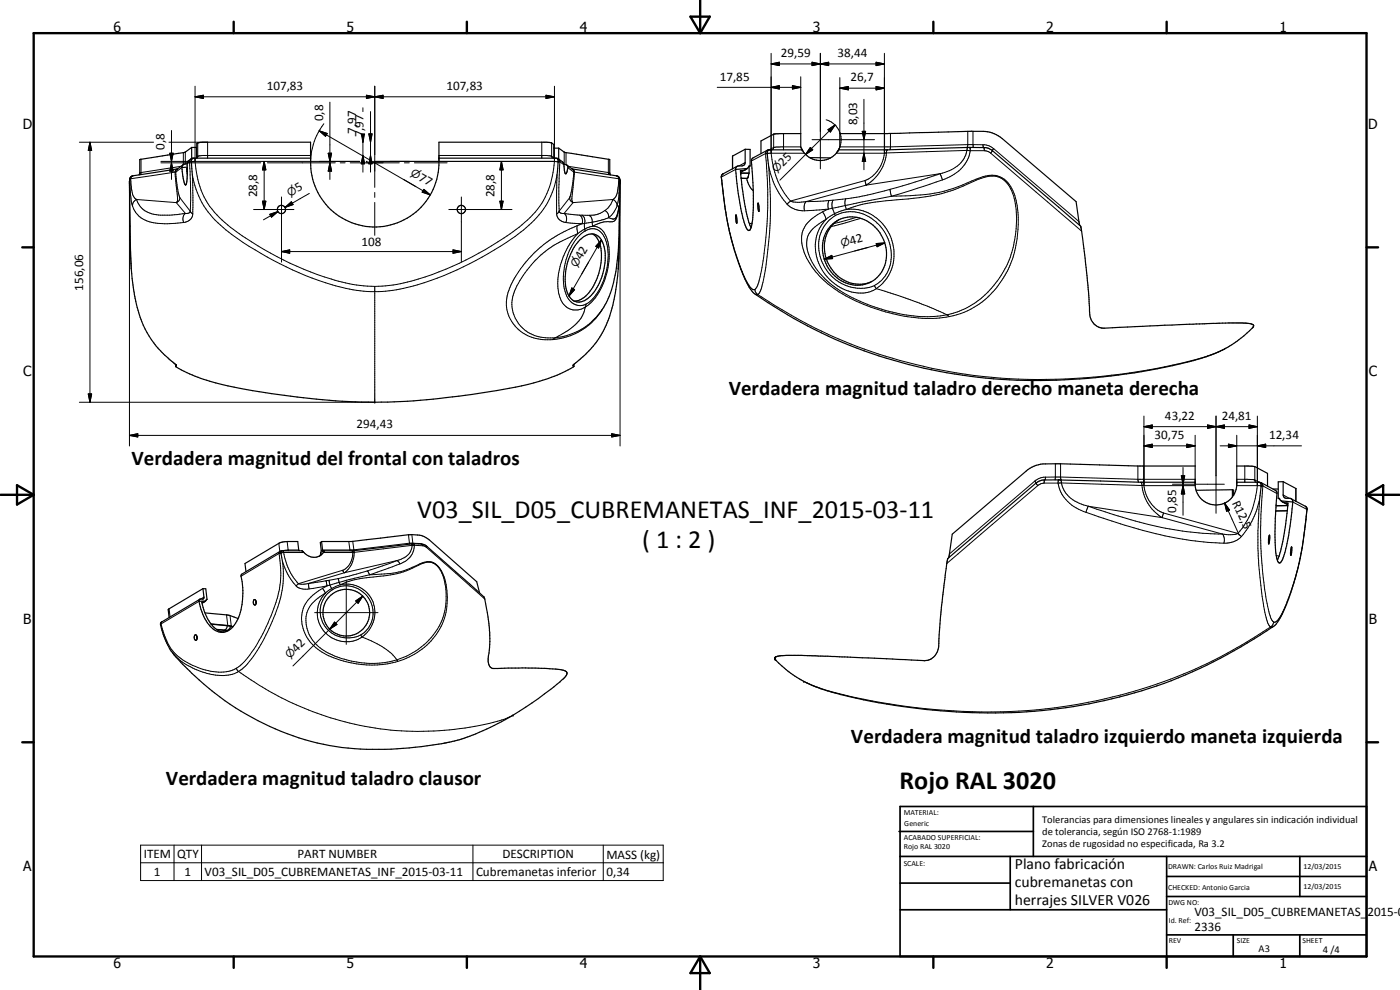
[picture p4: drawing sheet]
<svg xmlns="http://www.w3.org/2000/svg" width="420mm" height="297mm" viewBox="0 0 420 297" stroke-linecap="round" stroke-linejoin="round" font-family="sans-serif">
<g fill="none" stroke="#000" stroke-width=".35">
<path d="M39.5 52.9h.1M53.2 50.7l-13.4 2.1a1.3 1.3 0 0 0-.9 1.6l.5 26.2M54.6 50.2l.5 3.7 .6 1.6M55 49.4l-1.9 1.4M55.7 55.5h.1M56.1 51.5l.1 .8M56.2 49.2a1.15 1.15 0 0 0-1.6 1M56.2 50.2h-1.6M56.2 50.6h-.2l.1 .9M56.2 51.4l-.1 .1M57.5 44.2l-2.2 1.6-13.4 2.1v4l-.2 .6M57.5 44.2h1.5v3.2"/>
<path d="M57.5 44.2v3.4M57.7 47.5l-.3 .1a2.02 2.02 0 0 0-1.2 2.7v2.8a3.1 3.1 0 0 1-.5 2.4M57.7 47.5l-.3 .6 .3 4.4M57.9 47.5h-.2M59 47.5v-4.4l1.2-.4h33a34.9 34.9 0 0 0 .4 10 19.3 19.3 0 0 0 20.5 15.3 19.3 19.3 0 0 0 17.6-18.5v-6.8h33l.8 .1 .7 .5v4.2M93.2 47.5h-35.5M131.7 47.5h35.5M166.2 44.4h1.5M167 47.5l.5 .8-.3 4.2M167.2 47.5l1.9 1.4 .2 1.5a1.58 1.58 0 0 0 .6 1.7l.6-1.8-.4-.8M167.7 44.4l1.8 1.3 13.4 2.2M167.7 44.4v3.4"/>
<path d="M169.2 49.4l.9 .1M170.1 49.5l1.7 1.3M171.7 50.7h.1M171.7 50.7l13.7 2.2M182.9 47.9h.1M183 47.9v4l.2 .6M185.4 52.9h.1M185.4 52.9l.5 .5 .2 1.6-.2 12.8M186 54.1h.1M216.9 52.2h.1M221.3 49.9l-4.5 2.4-.3 .6 .1 1.2a85.5 85.5 0 0 0 8.3 32.2l1.1 1.5a139 139 0 0 0 40 19.7 164 164 0 0 0 74.4 4.4 132.6 132.6 0 0 0 19.4-4.2l4.1-1.4 3.6-1.6M222.3 51.9h2.5"/>
<path d="M222.4 51.9l2.3 .1M222.4 53.5l1.7 .1M223.6 44.8v4.4l-.7 .5-1.6 .2-.4 .3-.1 .6M223.6 44.8h1.5v5M223.6 44.8l-3.8 2.1v3.8M223.8 50.9l-1.6 .8M224.1 53.6l.6 1.7 1.3 2M224.3 50.5l-3.5 .3M224.3 53.5l-.2 .1M224.4 53.5h-.1M224.4 53.4v.1M224.4 53.3v.1"/>
<path d="M224.7 52l-.3 1.3M224.8 51.9l-.1 .1M224.8 50v1.9M225.1 49.8h-.3a2.5 2.5 0 0 1-2.6 1.4 66.4 66.4 0 0 0 3 16.8l.2 .3M225.1 49.8l-.4 .2M230.5 45l-4.8 2.7a4.2 4.2 0 0 0 0 2.8l.4 7.2v4.6l-.4 4.7a2.49 2.49 0 0 1-1 2.2 7 7 0 0 1-1.9-4.4l-1.2-6.7-.8-7.3M230.6 45l-.4 1 .5 4M230.8 45h-.3M232.2 40.3l-3.8 2v3.8M232.2 40.3h.1M232.2 40.3l8.1-.2v4a6.2 6.2 0 0 0 5.9 4.1 6.2 6.2 0 0 0 5.8-4.1v-4h14.4l28.7-.7a9.1 9.1 0 0 1 5.7 2.2l22.1 18.9 1.1 7.1M240.7 45h-10.1"/>
<path d="M242.9 47.3l6.3 .1M251.7 45h14.7l24.2-.8 5 .1 1.1 .2 1.1 .7 26.5 22.6M173.9 72.1a4.2 4.2 0 0 1 5.6-1.2 7.6 7.6 0 0 1 2.1 5.1 17.6 17.6 0 0 1-5 13.4 3.7 3.7 0 0 1-3.7 1.1 3.7 3.7 0 0 1-2.7-2.8 17.4 17.4 0 0 1 3.7-15.6zM177.8 70.2a6.5 6.5 0 0 1 2.7 5.7 17.3 17.3 0 0 1-5.1 13.3l-1.8 1-1.3 .1M185.8 70.4a54.2 54.2 0 0 1-3.5 19.7l-2 3.4-2.7 3M185.9 62.4v8.6l-.4 9.6M185.9 68.1l-.1 1.2M220.8 64.6l.3 .9v1.5zM227.5 61l.3 1-.1 1.5-.2-1zM249.4 67.7a9.2 9.2 0 0 1 13.7 1 10.5 10.5 0 0 1-.9 15.5 10.1 10.1 0 0 1-14.6-5.9 10.1 10.1 0 0 1 1.8-10.6zM251.8 65.9a10.1 10.1 0 0 0-2.4 14.5 9.7 9.7 0 0 0 12.3 4.1M324.3 67.8v.1"/>
<path d="M324.3 67.9l1.4 9.6 1.1 12.4a18.7 18.7 0 0 0 .8 6.2 4.2 4.2 0 0 0 3.9 2.4l32.6-1.5h10.5a1.57 1.57 0 0 1 1.6 .8l-.4 .6a34.8 34.8 0 0 1-8.2 6.3M39.4 80.6v.1M39.4 80.7l.3 2.9a43.2 43.2 0 0 0 5.1 17.3 38.1 38.1 0 0 0 8.1 8.6M185.5 80.6v.1M185.5 80.7a61.8 61.8 0 0 1-2.3 13.3 30.2 30.2 0 0 1-11.2 15.5M52.7 110h.1M52.9 109.5h.1M52.9 109.5l-.2 .5M172 109.6l.2 .3a47.9 47.9 0 0 1-17.5 6.3 211.7 211.7 0 0 1-54 4.1 193.6 193.6 0 0 1-38.7-6.2l-5.1-1.9-4.1-2.2M172 109.5v.1M367.5 104.7h.1M358.7 144.7h-16.4l-24.4-.7h-4.8l-1.6 .6-27.1 23-1.9 14.6-.7 9.4a6.3 6.3 0 0 1-2.5 6.2l-1.9 .4-36.9-1.6-6 .1-1.9 .5"/>
<path d="M369.9 146.9l-10.9 .2M369.9 146.9l.3 .2v1.5M369.9 146.9v2.2M369.9 149.1a6.3 6.3 0 0 1-6.8 2.2 6.3 6.3 0 0 1-4.4-5.6v-5.9h-17.2l-24.8-.7a14.1 14.1 0 0 0-5 .3l-1.4 .5-1.8 1-22.7 19.4-1.1 7M370.2 148.5l-.3 .6M371.2 144.7l7.3 .1 4.4 2.4 .3 .6a92.3 92.3 0 0 0 0 19.8 1.06 1.06 0 0 0 1 1.3l.3-.3a29.7 29.7 0 0 0 2.7-10.8l.8-7.2M377.9 144.7h.2M378.2 144.8l.3 1-.5 4M378.3 144.8h.1M380.4 145.8v-3.8l-3.8-2-5.4-.2v5.9l-.4 1.7-.6 1.1M382 146.7h1.6M383.6 149.5h.4l.5 .8"/>
<path d="M383.6 149.5l.5 .3M384.5 150.3l3.5 .3M384.5 150.3a2.47 2.47 0 0 0 2 .6l-1.4 10.8-.8 3.7-.9 2.7M385 150.6l1.5 .9M385.1 144.5l.1 4.5 .4 .4 1.8 .2 .5 .5 .1 .5M385.1 144.5l-1.5 .1v4.9M385.1 144.5l3.8 2.1v3.8M386.3 153.3h-3.4M386.4 151.7l-3.5 .1M386.5 151.7h-3.6M387.5 149.6l4.2 2.3 .5 .5-1.4 12a80.4 80.4 0 0 1-6.6 21.1l-1.3 1.8a142.3 142.3 0 0 1-74.7 26.3 174.2 174.2 0 0 1-62.4-7.2 32.3 32.3 0 0 1-13.2-8.6M60.9 176.6l.3 2.9-.3 .2h-.9l-.3 .7"/>
<path d="M60.9 176.6l.9 .1 .3 3.1M60.9 176.6l-10.3 6.2 .1 2.5M62.1 179.8l-.2 .2M76.3 179.9a.85 .85 0 0 1 .6 .8 .85 .85 0 0 1-.5 .8 1.08 1.08 0 0 1-.1-1.6zM84.3 165.4l.5 3.1M84.3 165.4h.1M84.4 165.3l-12 7.2a21.8 21.8 0 0 1-1.7 14.4 4.5 4.5 0 0 1-3.9 2.8 4.5 4.5 0 0 1-4.2-2.3 15 15 0 0 1-2.9-7M84.4 165.3l-.1 .1M84.4 165.3h6.2a4.3 4.3 0 0 0 5.2 1.6M89.8 165.3l-.4-2.8h-3.2l-2.1 .3-10.6 6.3 .3 2.4M96.2 166h.1M96.2 166.5h.1"/>
<path d="M96.2 166v.5M96.4 165.3l-.2 .7M96.5 166.4l-.7 .5M96.5 162.5a79.5 79.5 0 0 0 17.7-1l9.4-1.1a7.2 7.2 0 0 1 3.8 .6l1.4 1 14.3 12.5 .8 3.4M96.5 166.3l-.3 .2M96.5 162.5l.3 2.5M96.5 162.5l-.4 .3 .3 2.5M96.8 165.4v.1M96.8 165v.5M96.8 165.5h.1M96.8 165l-.4 .3M96.9 165.5h-.1"/>
<path d="M97.1 165.3l-.2 .2M97.2 165.3h8.9l17.8-2.1 3.3 .2 .7 .3 17.3 15.3a48.3 48.3 0 0 1 1.3 19.6 2.07 2.07 0 0 0 1.4 2l7.8-.2a76.6 76.6 0 0 1 13.1 .6l.9 .3a1.06 1.06 0 0 1-.2 1.9 87.6 87.6 0 0 1-32.6 19l-3.6 .8a98.7 98.7 0 0 1-36.2 .3 83 83 0 0 1-46-28.4l-1.3-2.5a17.7 17.7 0 0 1-1.6-5.5l11.7-7.1M97.2 165.3h-.1M97.2 165.3h.1M97.3 165.3l-.5 .8-1 .8M380.9 160.6l.2 .9-.3 1.6-.1-1.4zM387.4 166.5l-.1-.7 .3-1.7-.1 2.4M387.4 166.5v.1M387.4 166.6h.1M387.5 166.5l-.1 .1M58.5 190.6a.8 .8 0 0 1 .7 .6 .8 .8 0 0 1-.3 .9 .94 .94 0 0 1-.4-1.5zM59.1 190.9v.7"/>
<path d="M61.5 180.5l-.8 .5M61.5 183.9l7.3 .7 2.6 1M61.7 180.3l-2 .1M61.7 180.3l-.4 .3h-.7a11.9 11.9 0 0 0 5.3 8.8l1.4 .3M61.9 180l-.2 .3M63.3 187.2l5.1 .5 1.5 .3M63.4 187.3l5.1 .4 1.3 .4M65.1 188.9l2.4 .2 .6 .3M76.8 180.3l.1 .8M232.6 197.3h.1M232.6 197.7v.1M232.6 197.2v.5"/>
<path d="M232.7 197.9v.1M232.8 197.1h.1"/>
<circle cx="84.5" cy="62.8" r="1.25"/>
<circle cx="138.5" cy="62.9" r="1.24"/>
<circle cx="103.9" cy="183.8" r="7"/>
</g>
<g fill="none" stroke="#000" stroke-width=".3">
<path d="M231.4 19.2l2.5-.5v1zM231.4 16v30a24.7 24.7 0 0 0 5.8 14.3M231.4 19.2h34M243.7 18.7l2.5 .5-2.5 .5zM243.7 18.7l5 1v-1l-5 1zM246.2 19.2l2.5-.5v1zM246.2 16v34.7M262.9 18.7l2.5 .5-2.5 .5zM265.4 16v30M51.5 39.2v14.6M58.5 29l2.5-.4v.9zM58.5 25.9v22.5"/>
<path d="M58.5 29h107.9M95.8 39.2l2.4 .8-.5 .9zM95.8 39.2l33.3 19.3M97.2 37.1a19.5 19.5 0 0 0-4 11.3M99 30.6v23.2M108.9 32.3v1.2M110 28.6l2.5 .4-2.5 .5zM111.2 33.5v18.1M112.5 29l2.5-.4v.9zM112.5 25.9v30.3M163.9 28.6l2.5 .4-2.5 .5zM166.4 25.9v22.5"/>
<path d="M215.3 26.2h25M231.4 26.2l2.5-.5v1zM237.8 25.7l2.5 .5-2.5 .5zM240.3 23v17.1M247.9 35.9a6.3 6.3 0 0 1 3.1 10.1h14.4M248.5 38.9l2.1-1.4-1.4 2.1zM250.6 37.5l-8.8 8.9M252 26.5l2.6-.5v1zM252 26.5h13.4M252 23.3v16.8M258.8 39.4h1l-.5 2.5zM259.3 29.8v21.1"/>
<path d="M262.9 26l2.5 .5-2.5 .5zM290.4 39.4v4.2l-.2 .6M292 39.4v4M23.8 42.7h22.3M27 42.7l.5 2.4h-1zM27 42.7v78M38.9 55.1l.5 25.6M38.9 54v79.8M38.9 54.2v.1M38.9 53.6l.3 5 .6 3.2M38.9 53.8v.4M39.2 53.6l-.3 .2"/>
<path d="M39.2 53.6a14.1 14.1 0 0 0 1.1 5.6l.7 .7M39.9 52.7l-.3 .2-.4 .7M41 59.9a1.88 1.88 0 0 0-1.2 1.9M41 59.9a7 7 0 0 0 7.2 4.7l3.4-.1 4.1-.4M41 59.9l11.9 .9M42.3 47.8v4.2l-.2 .4M48.3 48.4h59.6M48.3 48.9h30M50.7 42.7h11.6v4.8M51 46h1l-.5 2.4zM51.5 48.9l.5 2.5h-1zM52.5 51.6l-13.3 2"/>
<path d="M52.5 51.6h.2M52.5 51.6l.8 7.8-.2 1.3M52.7 51.6l.5 4.3 .8 3.4M53.1 50.8l-.4 .8M53.2 50.7l-.5 .3-.2 .6M54 59.3l3.1 4.1M54 59.3l-.4 1-.7 .5M54.3 49.9l-12.4 2M54.6 50.2l-1.9 1.4M55 45.8v3.6M55.6 45.6v3.6M56.2 50.8l-.2 .2"/>
<path d="M56.9 48.6l-.7 .5M56.9 48.6l.3 9.6-.1 5.2M57.3 47.7l-.4 .9M58.5 48.4l-1.6 .2M58.5 48.4a25.1 25.1 0 0 0 11.6 20.4 95.2 95.2 0 0 0 32.5 15.8l4.4 .9 5.5 .4M59.3 42.9v4.2l-.1 .4M79.3 48.4l.5 2.6h-1zM79.3 48.4v14.5M80.3 48.9h20.3M84.5 59.1v19.6M92.8 58l-7.3 4.2M93.2 46.7h-32.4l-1.5 .2-.3 .2"/>
<path d="M98.5 46h1l-.5 2.4zM99 48.9l.5 2.5h-1zM102.1 48.9h1.5M105.1 48.9h14.7M108.4 40.2h1l-.5 2.5zM108.8 42l.1 .7 .1-.7M108.9 46.7l.5 2.4h-1zM108.9 42v9.6M109.9 48.4h.3M110.7 40.2h1l-.5 2.5zM111.2 46.7l.5 2.4h-1zM112.2 48.4h.1"/>
<path d="M112.5 57.7v1.5M112.6 48.4h53.8M121.2 53.9l3.6 2.1M121.4 48.9h1.4M124.4 48.9h9.8M127.2 56.8l1.9 1.7-2.4-.8zM131.7 46.7h32.4l1.5 .2M138.5 59.1v19.6M150.5 48.4l.5 2.6h-1zM150.5 48.4v14.5M162.6 42.7v4.8M165.6 42.9v4"/>
<path d="M165.6 46.9l.6 .5M165.6 46.9l.2 .6M166.4 48.4l1.7 .2M166.4 48.4a25.2 25.2 0 0 1-11.5 20.4 92.9 92.9 0 0 1-36.9 16.7l-5.5 .4M167.6 47.7l.5 .9M168.1 48.6l1.1 .8M168.1 48.6l-.4 7.7 .1 7.1M169.3 45.6v3.8M169.9 45.8v3.6M170.5 50.3l1.7 1.3M170.6 49.9l12 1.9M171 59.3l.3 1 .7 .5"/>
<path d="M171 59.3l-3.2 4.1M171.7 50.7l.5 .3 .2 .6M171.8 50.8l.4 .8M172.2 51.6h.2M172.2 51.6l-.6 5.3-.6 2.4M172.4 51.6l13.3 2 .3 .2M172.4 51.6l-.8 8 .4 1.2M182.6 47.8v4M182.6 51.8l.4 .1M182.6 51.8l.2 .6M183.9 59.9l1.1 1 .2 .9M183.9 59.9l-.6 1.4-.9 1.2-.8 .7"/>
<path d="M183.9 59.9l-11.9 .9M185 52.7l.2 .1a2.91 2.91 0 0 1 .4 2.8v.3a5.1 5.1 0 0 1-1.7 4M186 53.6v.2M186 53.8l.1 80M186 53.8l-.3 5.3-.5 2.7M186.1 55.1l-.6 25.6M216.5 53.1h.1M216.5 53.1l.7 6.4a77.7 77.7 0 0 0 7.2 25.5l.8 1.2a1.24 1.24 0 0 0 1.3 .7M217 52.2l-.4 .5-.1 .4M219.9 46.8v3.9M220.8 50.8l-4.3 2.3M222.4 51.9l-.1 .6"/>
<path d="M222.4 53.5h1.8M222.5 51.6v.3M222.7 51.2l-.5 .2M223.6 48.8l-1.8 1M229.8 46.1l-4.3 2.2M229.8 46.1l.6 10.7v5.6a103.9 103.9 0 0 1-3 23.2l-.9 1.3M230.3 45.1l-.5 .5v.5M231.4 45h.1M232.2 40.3v3.9M232.2 44.2l-1.4 .8M232.2 44.2l-.3 .8M232.2 44.2h.1"/>
<path d="M235.2 40.1v4.9M240.3 44.1l-8.1 .1M241.4 46l-11.6 .1M241.8 46.4l-7.8 7.7M243.2 44.2l.7 .8-2.1 1.4zM243.7 41.9h18.8M253.8 59.6l-.2 1.1v1M253.8 59.6l-3.8 .5M259.3 46l.5 2.4h-1zM259.6 54.2l.4 1.3M259.6 54.2l-22.4 6.1M260 55.5l-18.1 5"/>
<path d="M265.4 45h.1M265.4 46a9.9 9.9 0 0 1-5.8 8.2M266 45.9l-.6 .1M266 45.9a12.7 12.7 0 0 1-6 9.6M266.4 45l-.3 .1-.1 .8M267.1 56.8l.4 2.1M267.1 56.8l-7.6 1.9-5.7 .9M267.2 40v4.3l-.2 .6M267.5 58.9l-13.9 2.8M267.5 58.9a57 57 0 0 0 18.7-2.4l1.4-.5a41.3 41.3 0 0 1 8.8-3.3 6.6 6.6 0 0 1 7.6 4.6 30.8 30.8 0 0 1 .2 19.2 28.8 28.8 0 0 1-6.6 11.4 22.6 22.6 0 0 1-12.7 7.1M282.1 52.1l.8 1.9M282.1 52.1l-9.3 3.1-5.7 1.6"/>
<path d="M282.1 52.1l-22.1 3.4M282.9 54l-15.4 4.9M290.2 45.1l-24.2 .8M290.2 45.1l5.2 .1M290.2 45.1a8 8 0 0 1-5.3 6.1l-2.8 .9M290.6 44.2l-.3 .3-.1 .6M291.1 44.2h.1M291.1 44.2a9.5 9.5 0 0 1-6 8.8l-2.2 1M292 43.4l.1 .8M292 43.4l-24.8 .7h-15.2M292 43.4h3M295 43.4l.1 .9"/>
<path d="M295 43.4l2 .4 1.2 .8M295.3 44.3l.1 .9M295.3 44.3v.1M295.4 45.2l1.3 .3 .6 .4M297.3 45.9l27.3 23.4M297.8 45.3l-.5 .6M297.8 45.2v.1M298.2 44.6l-.4 .6M298.2 44.6l25.6 21.9M39.8 61.8a7.8 7.8 0 0 0 7.6 5.2l2.8 .1 4.9-.3M52.9 60.8l2.8 3.3M53 60.7l-.1 .1"/>
<path d="M53.1 60.7h-.1M55.7 64.1a2.15 2.15 0 0 0-.6 2.7M57.1 63.4l.8 .8M57.1 63.4a1 1 0 0 1-1.4 .7M57.9 64.2l-.2-11.7a24.9 24.9 0 0 0 7.7 14.3 91.2 91.2 0 0 0 28.3 16.6 47.1 47.1 0 0 0 23.1 3.8 79.6 79.6 0 0 0 29.7-11.1 56.3 56.3 0 0 0 16-12.5 25.2 25.2 0 0 0 4.7-11.1l-.1 11.7M57.9 64.2a2.83 2.83 0 0 1-2.8 2.6M76.1 62.9h12.1M78.8 60.4h1l-.5 2.5zM81 64.3l2.4-.8-1.9 1.7zM83.4 63.5l-4.3 2.5M84.5 75.5l2.4-.5v1zM84.5 75.5h54"/>
<path d="M85.5 62.2l1.9-1.7 .6 .9zM87.7 61l-2.2 1.2M112.5 60.7v9.9M134.7 62.9h19M136 75l2.5 .5-2.5 .5zM150 60.4h1l-.5 2.5zM167.1 64.2a2.79 2.79 0 0 0 2.7 2.6M167.8 63.4l-.7 .8M167.8 63.4l.5 .6 1 .1M169.3 64.1l4.7 .5M169.3 64.1a2.15 2.15 0 0 1 .5 2.7M169.8 66.8l4.9 .3"/>
<path d="M172 60.8l-2.7 3.3M173.2 67.7l.2 2.4M173.4 70.1l-4.6 2.1a30.2 30.2 0 0 0-14.9 16.8 10.4 10.4 0 0 0 10.6 12.4l2.2-.1M173.4 70.1l-2.1 2.6-1.9 3.4a18.7 18.7 0 0 0-1.2 13.6 4.8 4.8 0 0 0 7.4 2.5M173.6 70.9a4.7 4.7 0 0 1 6.3-1.6 8.4 8.4 0 0 1 2.5 5.5 19.8 19.8 0 0 1-4.5 14.9 4.5 4.5 0 0 1-4.7 1.8 4.5 4.5 0 0 1-3.5-3.7 19.2 19.2 0 0 1 3.9-16.9zM174 64.6a2.17 2.17 0 0 1 .7 2.5M174 64.6h.7M174.7 64.6a2.06 2.06 0 0 1 .7 2.5M174.7 67.1l-3 1.3a37.9 37.9 0 0 0-11.1 7.2 29.6 29.6 0 0 0-8.5 13.9 11.3 11.3 0 0 0 11.5 12.4h2.3M175.4 67.1h-.7M175.4 67.1l.1 1.6M175.5 68.7l-2.1 1.4"/>
<path d="M175.5 68.7l.1 .6M176.6 78.7l-2 3.5M176.8 64.6l.7 .7 .2 1.4M177.7 66.7l-2.3 .4M177.7 66.7l.2 1.2M177.9 67.9l-2.4 .8M177.9 67.9a4.5 4.5 0 0 1 4.2 3.4 19 19 0 0 1 .2 10 17.6 17.6 0 0 1-6.7 10.9M180.5 72l-.8 2.4-.9-.5zM180.5 72l-9.7 16.8M181.6 63.2l-2.2 1.1a11.1 11.1 0 0 1-4.7 .3M181.6 63.2l.8 .9 .3 1.2M182.7 65.3l-5 1.4"/>
<path d="M185.2 61.8l-1.3 2.3-1.2 1.2M185.8 61.7h.1M185.8 62h.1M185.8 61.7l-.6 2.6a1.34 1.34 0 0 1-.7 1.3 1.34 1.34 0 0 1-1.5-.2l-.3-.1M185.8 62l-.1 .4a5.7 5.7 0 0 1-1.5 4l-1.4 .1a9.2 9.2 0 0 0-4.9 1.4M185.8 62l.1 .1M185.9 61.8v.9M225.7 66.9l-.8 .2M236.2 61.2a6.9 6.9 0 0 0 5.3 2M236.2 61.2a24.2 24.2 0 0 1-5.5-11.2l.5 9.4v5.3a107.1 107.1 0 0 1-2.9 22.4l-.9 1.3M237.2 60.3l-1 .9M237.2 60.3a9.1 9.1 0 0 0 4.7 .2"/>
<path d="M241.9 60.5a2.88 2.88 0 0 0-.4 2.7M246.9 63.5a10.5 10.5 0 0 0-6.2 6.3 12.1 12.1 0 0 0 1.4 7.7l1.6 2.6a35.7 35.7 0 0 0 17.7 12.1 46.9 46.9 0 0 0 23.5 2.8M246.9 63.5l1 2.3M247.3 77.8l2.3-1.2 .3 1zM247.9 65.8l-1.4 .9a7.6 7.6 0 0 0-4.4 5.9 14.7 14.7 0 0 0 5.2 10.7 42.4 42.4 0 0 0 19.4 10.1 37.5 37.5 0 0 0 17.5 1M247.9 65.8a12.9 12.9 0 0 0 1.6 18.6 11.9 11.9 0 0 0 12.7 2.7l.8-.5M248.6 62.7l-7.1 .5M248.6 62.7l-1.7 .8M248.8 60.2l-.3 .9 .1 1.6M248.8 60.2l-6.9 .3M249.8 62.5l-1.2 .2M249.8 62.5l.6 1.6"/>
<path d="M250 60.1l-.3 1.2 .1 1.2M250 60.1l-1.2 .1M250.4 64.1l-2.5 1.7M250.4 64.1l.9-.3a9.7 9.7 0 0 1 6.3-.9 13.5 13.5 0 0 1 7 22.4l-1.6 1.3M250.4 64.1l.3 .6M250.7 64.7a11 11 0 0 1 13.7 3.5 12.2 12.2 0 0 1 .1 16l-2.1 1.5M250.7 64.7l-.9 .6a9.6 9.6 0 0 0-3.4 4.5 12.8 12.8 0 0 0 12 16.7l2.5-.3 1.5-.5M253.6 61.7l-3.8 .8M253.6 61.7l.4 1.2a39.9 39.9 0 0 1 13.5-2.8 79.8 79.8 0 0 0 16-2.3l4.1-1.4a40.8 40.8 0 0 1 9.1-3.5 6.5 6.5 0 0 1 7.2 5 31.9 31.9 0 0 1-1 20.1 26.8 26.8 0 0 1-18.7 16.4M257.1 65.2l-6.9 1.9M258.3 65.5l-8.9 2.5M260.5 74.3l-4 1"/>
<path d="M263 73.1l2.5-.2-2.3 1.1zM265.5 72.9l-18.2 4.9M112.5 85.9v34.8M171.6 86.4l.9 .5-1.7 1.9zM175.6 92.2a10.1 10.1 0 0 1-5.4 7.1l-3.5 2M175.9 91.2l-.3 1M177.6 96.5a18.9 18.9 0 0 1-10.9 4.8M180.7 92.9a18.5 18.5 0 0 1-12.2 8.6l-2.6 .4M226.5 86.9l.3 .8 .6 .7M226.6 88.3l.8 .1M227.4 88.4a148 148 0 0 0 78.3 25.3 173.4 173.4 0 0 0 57.8-7.3l4-1.7M262.4 85.7l.6 .9"/>
<path d="M263 86.6l12.2 4.1 9 3.7M284.2 94.4l.7 .6M26.5 118.2h1l-.5 2.5zM166.7 101.3l-.8 .6M23.8 120.7h88.7M38.9 130.6l2.4-.5v1zM38.9 130.6h147.2M112.5 120.7h.1M183.6 130.1l2.5 .5-2.5 .5zM316.7 139.1l-.1 4.9M318.3 139.1v4.3l.2 .6M341.5 139.8v4"/>
<path d="M343.3 139.8v4.9M343.3 128l2.5-.5v1zM343.3 133.8l2.5-.5v1zM343.3 124.8v20.9M343.3 128h34M343.3 128l2.5-.5v.9M343.3 128l2.5 .5M343.3 133.8h15.4M356.2 133.3l2.5 .5-2.5 .5zM358.7 130.6v9.2M362.4 127.5l2.5 .5-2.5 .5zM364.9 128l2.5-.5v1z"/>
<path d="M364.9 124.8v29.2M366.2 133.8h24.4M368.7 133.3l2.5 .5-2.5 .5zM371.2 130.6v9.2M373.6 139.8v4.9M374.9 127.5l2.4 .5-2.4 .5zM376.6 140v4.2l.2 .5M377.3 133.8l2.5-.5v1zM377.3 124.8v20.9a24.1 24.1 0 0 1-5.8 14.4M310.5 144.4l.5 .5M310.5 144.4l-25.6 21.8M310.9 145l.5 .7"/>
<path d="M310.9 144.9v.1M311.4 145.7l-27.3 23.4M313.3 144.9l-1 .3-.9 .5M313.5 144l-.2 .9M313.7 143.2l27.8 .6M313.7 143.2l-1.9 .4-1.3 .8M313.7 143.2l-.1 .8M317.7 144a8.4 8.4 0 0 0 3.3 7l2.7 1.8 2.2 .9M318.2 144l.3 .9M318.5 144.9h-5.2M318.5 144.9l24.2 .8M318.5 144.9a8.9 8.9 0 0 0 6.7 6.6l1.4 .4"/>
<path d="M325.9 153.7l5.2 1.8a154.6 154.6 0 0 0 17.2 4.9l9.2 1.8 9.8 .8M326.6 151.9a200.4 200.4 0 0 0 23.2 6.6 86.9 86.9 0 0 0 17 1.7M326.6 151.9l-.7 1.8M326.6 151.9l22.2 3.4M341.5 143.8l.2 .9M341.5 143.8h17.2M342.3 144.7l.3 .2 .1 .8M342.7 145.7h.6M342.7 145.7a12.6 12.6 0 0 0 6.1 9.6M343.3 144.7h.1M343.3 145.7h15.4M343.3 145.7a9.7 9.7 0 0 0 5.9 8.2"/>
<path d="M348.8 155.3l18 4.9M349.2 153.9l22.3 6.2M349.2 153.9l-.4 1.4M351.9 145.3h15.5M354.5 142.7h1l-.5 2.6zM355 145.7l.5 2.5h-1zM355 140.3v14.3M367.5 151l1.5 2-.9 .4zM367.5 151l4.4 9.6M371.2 145.7l7.8 .1M371.2 143.8l5.2 .1 1.5 .8M377.3 144.7h.1"/>
<path d="M378.5 144.8l.5 1M379 145.8l-.6 8.7v7.7a104.3 104.3 0 0 0 2.8 22.8 1.45 1.45 0 0 0 1.7 1.6l.8-.8a65.5 65.5 0 0 0 6.9-20.7l1.6-12.2-4.2-2.3M379 145.8l4.2 2.3M385.1 148.5l1.9 1M386.1 150.9l.4 .3M386.3 151.3v.4M386.3 153.2l-3.4 .1M386.4 151.7v.5M388.9 146.6v3.8M391.7 151.9l.4 .3 .1 .7M61.2 179.2l-1 .5M83.7 163l.3 2.5-.3 .6"/>
<path d="M83.7 166.1l-11.4 6.8M83.7 166.1a28.8 28.8 0 0 1-1.5 16.4 44.6 44.6 0 0 1-10.2 17.3 10.1 10.1 0 0 1-8.7 1.6 19.3 19.3 0 0 1-12.1-6.9 22.4 22.4 0 0 1-2.9-7.6l.2-.3M84.9 165.3a23.1 23.1 0 0 0 4.2 9.3l.5 .5M86.2 162.5l.3 2.5M86.5 165h3.2M86.5 165v.3M86.5 165l-1.8 .3M88.8 175.8a3.9 3.9 0 0 0 3.9 .9M88.8 175.8a18.2 18.2 0 0 1-4-7.3 32.9 32.9 0 0 1-3.6 19 37.8 37.8 0 0 1-8.5 13.2l-1.1 .8M89.6 175.1l-.8 .7M91.2 165.8h-6.3l-1.2 .3M92.7 175v1.7"/>
<path d="M92.7 175l-1.7 .3-1.4-.2M96.3 166.4h.1M96.8 176.5a11.2 11.2 0 0 0-6.1 7.4 12 12 0 0 0 7.2 12.5 30.9 30.9 0 0 0 21.5 2.1M96.8 176.5l.9 1.4M97.7 177.9a10.6 10.6 0 0 0-5.7 6.5 11.1 11.1 0 0 0 7.8 12.1l4.2 1.5a27.6 27.6 0 0 0 13.7 .4l1.4-.4M97.7 177.9a8.5 8.5 0 0 0 3 14 8.8 8.8 0 0 0 6.5 0l1.4-.8M97.9 174.2l.3 1.6M97.9 174.2l-5.2 .8M98.2 175.8l-5.5 .9M98.2 175.8l-1.4 .7M98.2 178.1a8 8 0 0 1 11.9 .7 8 8 0 0 1-1.8 11.7 8.1 8.1 0 0 1-9.4-1 8.1 8.1 0 0 1-2.1-9.2zM98.8 174.1l.2 1.5"/>
<path d="M98.8 174.1l-.9 .1M99 175.6l-.8 .2M99 175.6l.5 1M99.5 176.6l-1.8 1.3M99.5 176.6l.3 .4M101.5 173.6l.3 1.2M101.5 173.6l-2.7 .5M101.8 174.8l-2.8 .8M101.8 174.8l.3 .7M102.1 175.5l3.8-1.4 5-.9a33.3 33.3 0 0 0 14.7-3.6 4.5 4.5 0 0 1 4.4-.6 8.5 8.5 0 0 1 3.7 6.8 19.3 19.3 0 0 1-12.6 21.4l-2 .8M102.1 175.5a8.6 8.6 0 0 1 9.8 5.1 8.6 8.6 0 0 1-3.3 10.5M102.1 175.5l-2.6 1.1"/>
<path d="M102.8 171.1l-13.2 4M103.9 174.3v19M104.7 162.5l.4 2.8M105.6 165.3h.1a5.4 5.4 0 0 1-2.9 5.8M105.9 162.4l.3 2.6M106.2 165h-9.4M106.2 165l.1 .7M106.2 165.3h.1M106.3 165.7l-9.2 .1M106.3 165.7a6.9 6.9 0 0 1-3 6.1l-.5-.7M108.9 178.9l-9.9 9.9M110.2 171.3l.7 1.2"/>
<path d="M110.2 171.3l-8.7 2.3M110.9 172.5l-9.1 2.3M110.9 172.5l1.8-.1a27.9 27.9 0 0 0 14-3.5 4.4 4.4 0 0 1 6 2.8 19.2 19.2 0 0 1-9.9 25.4l-3.4 1.4M119.2 168.2l-9 3.1M119.2 168.2l.8 1M119.2 168.2l-15.8 3.6-10.7 3.2M120 169.2l-9.1 3.3M122.6 160.4l.3 2.6M122.9 163h1M122.9 163v.2M122.9 163l-16.7 2M123.6 160.4l.3 2.6"/>
<path d="M123.6 163.2h.1M123.6 163.2l.1 .4M123.7 163.6l-17.4 2.1M123.7 163.6h.7M123.7 163.6a4.7 4.7 0 0 1-3.7 4.3l-.8 .3M123.9 163v.2M123.9 163l1.7 .1M124.1 163.2l.3 .4M124.4 163.6l2.4 .1M124.4 163.6a6 6 0 0 1-4.4 5.6M125.6 163.1l.1 .1M125.6 163.1a.91 .91 0 0 1 1.2 .6"/>
<path d="M126.8 163.7l1.2 .5M128 164.2l17.5 15.5M128.1 163.9l-.1 .3M366.8 160.2a2.97 2.97 0 0 1 .5 2.8M371.5 160.1l1.1 .9M371.5 160.1a8.7 8.7 0 0 1-4.7 .1M372.6 161a23.9 23.9 0 0 0 5.4-11.2l-.5 9.4v5.3a107.2 107.2 0 0 0 2.9 22.4l.9 1.2M372.6 161a6.8 6.8 0 0 1-5.3 2M383 166.7l.9 .2M48.2 187.4v.1M50.7 182.7l.3 2.4M51.7 195.7a16.2 16.2 0 0 0 6.7 5 17.6 17.6 0 0 0 12 1.4l1.2-.6"/>
<path d="M59.7 180.4l-11.5 7M60.8 180.6l-.2 .2M64.9 188.8l2.6 .2M67.2 189.1v.6M67.5 189l.6 .1M67.7 189.2l.1 .3M68 184.5l.4 3.2M68.1 189.1l.3 .2M68.2 187.7l-.2 .9-.5 .4M69 184.7l.4 3.2M69.2 187.9l-.3 .7-.8 .5M94.4 183.8h19"/>
<path d="M99 188.8l-11.1 11M100.4 186.6l.7 .8-2.1 1.4zM106.8 180.3l2.1-1.4-1.4 2.1zM108.3 190.5l.3 .6M108.6 191.1a21.9 21.9 0 0 1 10.5 6.9M119.1 198l.3 .5M381.3 188.1a151.3 151.3 0 0 1-97.8 25 169 169 0 0 1-37.2-6.6l-5.1-2.1M382.1 188l-.8 .1M382.2 186.6l-.2 .9-.7 .6M70.9 200.5l.7 1M71.6 201.5a93.5 93.5 0 0 0 53.8 18 93.4 93.4 0 0 0 25.2-3.5l3.4-1.4M42.2 253.6h156.8v10.6h-156.8z"/>
<path d="M42.2 258.9h156.8M52.2 253.6v10.6M60.5 253.6v10.6M141.9 253.6v10.6M181 253.6v10.6"/>
</g>
<g fill="#000">
<circle cx="53.2" cy="50.7" r=".18"/>
<circle cx="57.4" cy="48.5" r=".18"/>
<circle cx="167.5" cy="48.5" r=".18"/>
<circle cx="230.2" cy="46" r=".18"/>
<circle cx="240.7" cy="45" r=".18"/>
<circle cx="251.7" cy="45" r=".18"/>
<circle cx="220.9" cy="64.5" r=".18"/>
<circle cx="324.3" cy="67.9" r=".18"/>
<circle cx="52.9" cy="109.6" r=".18"/>
<circle cx="172" cy="109.6" r=".18"/>
<circle cx="358.7" cy="144.7" r=".18"/>
<circle cx="371.2" cy="144.7" r=".18"/>
<circle cx="378.5" cy="145.8" r=".18"/>
<circle cx="84.3" cy="165.9" r=".18"/>
<circle cx="380.8" cy="163.1" r=".18"/>
<circle cx="387.6" cy="164.1" r=".18"/>
<circle cx="232.5" cy="197.5" r=".18"/>
<circle cx="232.5" cy="197.4" r=".18"/>
<circle cx="232.6" cy="197.4" r=".18"/>
<circle cx="232.6" cy="197.7" r=".18"/>
<circle cx="232.6" cy="197.2" r=".18"/>
<circle cx="154" cy="214.6" r=".18"/>
<circle cx="241.2" cy="204.4" r=".18"/>
</g>
<g fill="none" stroke="#000" stroke-width=".71">
<path d="M10.1 9.9h400v277.1h-400zM70.1 6.5v3.4M140.1 6.5v3.4M207.2 5h5.8l-2.9 4.9zM210.1 0v9.9M280.1 6.5v3.4M350.1 6.5v3.4M6.7 74.2h3.4M410.1 74.2h3.5M.1 148.5h10M5.1 145.6l5 2.9-5 2.9zM410.1 148.5h10"/>
<path d="M410.1 148.5l5-2.9v5.8zM6.7 222.7h3.4M410.1 222.7h3.5M70.1 287v3.4M140.1 287v3.4M210.1 287v10M210.1 287l2.9 5h-5.8zM280.1 287v3.4M350.1 287v3.4"/>
</g>
<g fill="none" stroke="#000" stroke-width=".51">
<path d="M269.8 249.5h40.3M270.1 242h140v45h-140zM270.1 257h140M303.2 257v16M310.1 242v15M350.1 257v30M390.1 257v12M270.1 265h33.1M270.1 273h80M350.1 269h60M350.1 263h60M350.1 280.5h60"/>
<path d="M370.1 280.5v6.5M390.1 280.5v6.5"/>
</g>
<g fill="#000">
<path d="M231.4 19.2l2.5-.5v1zM243.7 18.7l2.5 .5-2.5 .5zM246.2 19.2l2.5-.5v1zM262.9 18.7l2.5 .5-2.5 .5zM58.5 29l2.5-.4v.9zM110 28.6l2.5 .4-2.5 .5zM112.5 29l2.5-.4v.9zM163.9 28.6l2.5 .4-2.5 .5zM231.4 26.2l2.5-.5v1zM237.8 25.7l2.5 .5-2.5 .5zM248.5 38.9l2.1-1.4-1.4 2.1zM252 26.5l2.6-.5v1z"/>
<path d="M258.8 39.4h1l-.5 2.5zM262.9 26l2.5 .5-2.5 .5zM27 42.7l.5 2.4h-1zM51 46h1l-.5 2.4zM51.5 48.9l.5 2.5h-1zM79.3 48.4l.5 2.6h-1zM95.8 39.2l2.4 .8-.5 .9zM98.5 46h1l-.5 2.4zM99 48.9l.5 2.5h-1zM108.4 40.2h1l-.5 2.5zM108.9 46.7l.5 2.4h-1zM110.7 40.2h1l-.5 2.5z"/>
<path d="M111.2 46.7l.5 2.4h-1zM127.2 56.8l1.9 1.7-2.4-.8zM150.5 48.4l.5 2.6h-1zM243.2 44.2l.7 .8-2.1 1.4zM259.3 46l.5 2.4h-1zM78.8 60.4h1l-.5 2.5zM81 64.3l2.4-.8-1.9 1.7zM84.5 75.5l2.4-.5v1zM85.5 62.2l1.9-1.7 .6 .9zM136 75l2.5 .5-2.5 .5zM150 60.4h1l-.5 2.5zM180.5 72l-.8 2.4-.9-.5z"/>
<path d="M247.3 77.8l2.3-1.2 .3 1zM263 73.1l2.5-.2-2.3 1.1zM171.6 86.4l.9 .5-1.7 1.9zM26.5 118.2h1l-.5 2.5zM38.9 130.6l2.4-.5v1zM183.6 130.1l2.5 .5-2.5 .5zM343.3 128l2.5-.5v1zM343.3 133.8l2.5-.5v1zM356.2 133.3l2.5 .5-2.5 .5zM362.4 127.5l2.5 .5-2.5 .5zM364.9 128l2.5-.5v1zM368.7 133.3l2.5 .5-2.5 .5z"/>
<path d="M374.9 127.5l2.4 .5-2.4 .5zM377.3 133.8l2.5-.5v1zM354.5 142.7h1l-.5 2.6zM355 145.7l.5 2.5h-1zM367.5 151l1.5 2-.9 .4zM100.4 186.6l.7 .8-2.1 1.4zM106.8 180.3l2.1-1.4-1.4 2.1z"/>
</g>
<g font-size="7.9">
<text x="125.2" y="155.4">V03_SIL_D05_CUBREMANETAS_INF_2015-03-11</text>
<text x="192.7" y="164.3">( 1 : 2 )</text>
<text x="269.9" y="236.7">Rojo RAL 3020</text>
</g>
<g font-size="6.3">
<text x="218.7" y="118.7">Verdadera magnitud taladro derecho maneta derecha</text>
<text x="39.4" y="139.5">Verdadera magnitud del frontal con taladros</text>
<text x="255.4" y="222.9">Verdadera magnitud taladro izquierdo maneta izquierda</text>
<text x="49.8" y="235.5">Verdadera magnitud taladro clausor</text>
</g>
<g font-size="4.7">
<text x="304.6" y="260.8">Plano fabricación</text>
<text x="304.6" y="266.2">cubremanetas con</text>
<text x="304.6" y="271.6">herrajes SILVER V026</text>
</g>
<g font-size="4.2">
<text x="34" y="9.6">6</text>
<text x="104" y="9.6">5</text>
<text x="174" y="9.6">4</text>
<text x="244" y="9.6">3</text>
<text x="314" y="9.6">2</text>
<text x="384" y="9.6">1</text>
<text x="6.8" y="38.7">D</text>
<text x="410.6" y="38.7">D</text>
<text x="7" y="112.9">C</text>
<text x="410.8" y="112.9">C</text>
<text x="7" y="187.1">B</text>
<text x="410.8" y="187.1">B</text>
<text x="7" y="261.4">A</text>
<text x="410.8" y="261.4">A</text>
<text x="34" y="290.4">6</text>
<text x="104" y="290.4">5</text>
<text x="174" y="290.4">4</text>
<text x="244" y="290.4">3</text>
<text x="314" y="290.4">2</text>
<text x="384" y="290.4">1</text>
</g>
<g font-size="3.9">
<text x="234.3" y="17.1">29,59</text>
<text x="251.3" y="17.1">38,44</text>
<text x="80.1" y="27">107,83</text>
<text x="134" y="27">107,83</text>
<text x="216" y="24.2">17,85</text>
<text x="255.3" y="24.4">26,7</text>
<text x="97" y="36.4" transform="rotate(-90 97 36.4)">0,8</text>
<text x="106.9" y="40.1" transform="rotate(-90 106.9 40.1)">7,97</text>
<text x="109.1" y="41.2" transform="rotate(-90 109.1 41.2)">7,97</text>
<text x="257.2" y="37.5" transform="rotate(-90 257.2 37.5)">8,03</text>
<text x="49.4" y="44.9" transform="rotate(-90 49.4 44.9)">0,8</text>
<text x="125.4" y="53.9" transform="rotate(30 125.4 53.9)">77</text>
<text x="235.1" y="50.1" transform="rotate(-45 235.1 50.1)">25</text>
<text x="77.2" y="59.2" transform="rotate(-90 77.2 59.2)">28,8</text>
<text x="89.4" y="57.6" transform="rotate(-30 89.4 57.6)">5</text>
<text x="148.5" y="59.2" transform="rotate(-90 148.5 59.2)">28,8</text>
<text x="108.5" y="74">108</text>
<text x="255.3" y="73.4" transform="rotate(-15 255.3 73.4)">42</text>
<text x="174.5" y="78.1" transform="rotate(-60 174.5 78.1)">42</text>
<text x="25" y="87.2" transform="rotate(-90 25 87.2)">156,06</text>
<text x="349.6" y="126">43,22</text>
<text x="366.6" y="126">24,81</text>
<text x="107" y="128.6">294,43</text>
<text x="346.5" y="131.7">30,75</text>
<text x="380.9" y="131.7">12,34</text>
<text x="353" y="153.8" transform="rotate(-90 353 153.8)">0,85</text>
<text x="369.7" y="150.8" transform="rotate(65 369.7 150.8)">R12,5</text>
<text x="89" y="195.8" transform="rotate(-45 89 195.8)">42</text>
<text x="43.1" y="257.5">ITEM</text>
<text x="53.2" y="257.5">QTY</text>
<text x="89.3" y="257.5">PART NUMBER</text>
<text x="150.8" y="257.5">DESCRIPTION</text>
<text x="182" y="257.6">MASS (kg)</text>
<text x="46.2" y="262.8">1</text>
<text x="55.4" y="262.8">1</text>
<text x="61.4" y="262.8">V03_SIL_D05_CUBREMANETAS_INF_2015-03-11</text>
<text x="142.9" y="262.9">Cubremanetas inferior</text>
<text x="182" y="262.8">0,34</text>
<text x="358.5" y="275">V03_SIL_D05_CUBREMANETAS_2015-0</text>
<text x="358.5" y="279.4">2336</text>
</g>
<g font-size="3.3">
<text x="123" y="52.5" transform="rotate(30 123 52.5)">⌀</text>
<text x="233.1" y="52" transform="rotate(-45 233.1 52)">⌀</text>
<text x="87" y="59" transform="rotate(-30 87 59)">⌀</text>
<text x="252.7" y="74.2" transform="rotate(-15 252.7 74.2)">⌀</text>
<text x="173.1" y="80.6" transform="rotate(-60 173.1 80.6)">⌀</text>
<text x="87" y="197.8" transform="rotate(-45 87 197.8)">⌀</text>
</g>
<g font-size="3.1">
<text x="312.7" y="246.8">Tolerancias para dimensiones lineales y angulares sin indicación individual</text>
<text x="312.7" y="250.4">de tolerancia, según ISO 2768-1:1989</text>
<text x="312.7" y="254">Zonas de rugosidad no especificada, Ra 3.2</text>
<text x="377.7" y="285.6">A3</text>
<text x="397" y="285.9">4 /4</text>
</g>
<g font-size="2.4">
<text x="271.2" y="244.4">MATERIAL:</text>
<text x="271.3" y="252">ACABADO SUPERFICIAL:</text>
<text x="271.4" y="247.9">Generic</text>
<text x="271.3" y="254.6">Rojo RAL 3020</text>
<text x="271.2" y="259.7">SCALE:</text>
<text x="350.6" y="260.8">DRAWN: Carlos Ruiz Madrigal</text>
<text x="391.2" y="260.6">12/03/2015</text>
<text x="350.6" y="267">CHECKED: Antonio Garcia</text>
<text x="391.2" y="266.7">12/03/2015</text>
<text x="350.6" y="271.4">DWG NO:</text>
<text x="350.8" y="276.9">Id. Ref:</text>
<text x="350.8" y="282.8">REV</text>
<text x="371.2" y="282.9">SIZE</text>
<text x="390.9" y="282.9">SHEET</text>
</g>
</svg>
